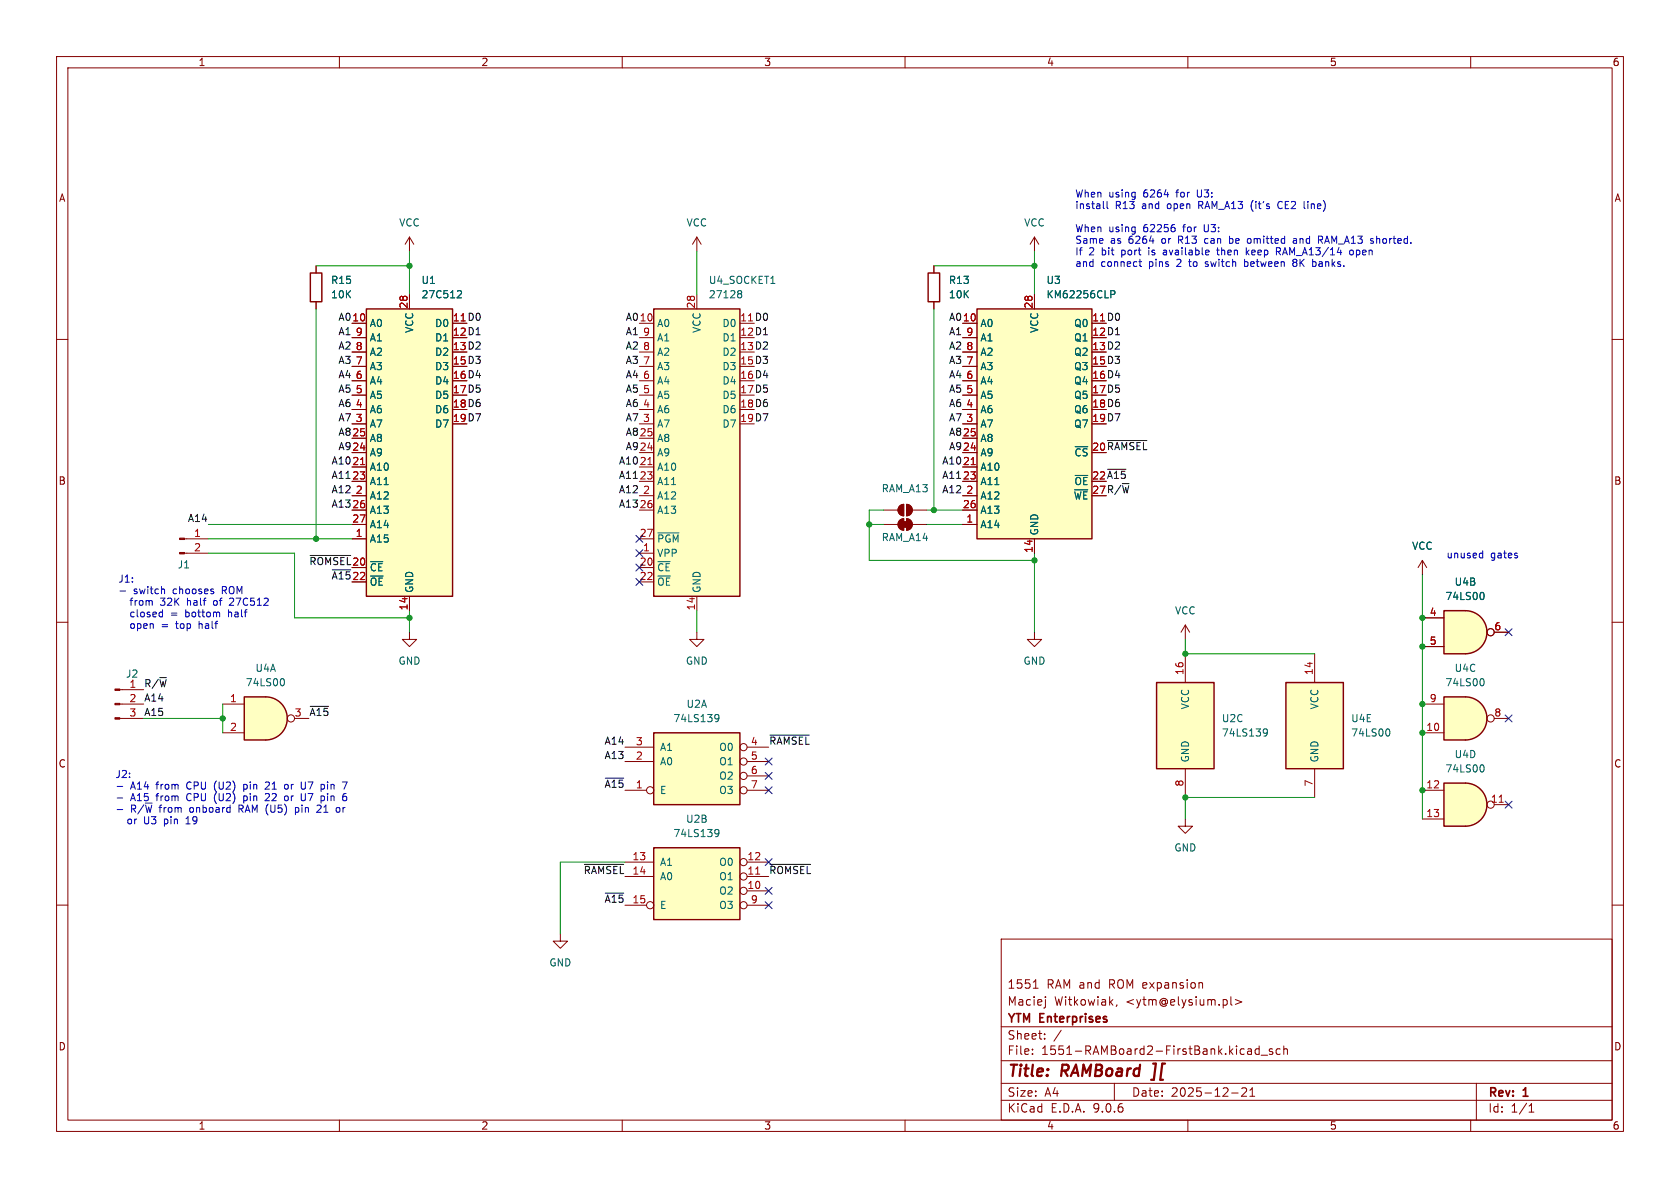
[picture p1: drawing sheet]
<svg xmlns="http://www.w3.org/2000/svg" width="297mm" height="210mm" viewBox="0 0 297 210" stroke-linecap="round" stroke-linejoin="round" font-family="sans-serif">
<g fill="none" stroke="#840000" stroke-width=".18">
<path d="M10 10h277v190h-277zM12 12h273v186h-273zM60 10v2M110 10v2M160 10v2M210 10v2M260 10v2M10 60h2M285 60h2M10 110h2M285 110h2M10 160h2"/>
<path d="M177 166h108v32h-108zM182.7 174.7h.8M183 173.4l.1-.2v1.5M184.8 176.2v.1M184.8 176.7v1.3l-.2 .2M197.5 177.6l-.2 .3M212.4 173.7l.2 .2v.8M216.9 176.8v.8M217.6 176.2v1.3l.2 .2M218.4 176.7l1.1 .4-1.1 .5M285 160h2M60 198v2"/>
<path d="M110 198v2M160 198v2M177 194.5h108M177 191.5h108M177 187.5h108M177 181.5h108M182.5 186.3v.1M182.5 185.5v.1M184.7 183.6v.1M184.7 182.8v.1M187.6 182.1l-1.3 2M197 191.5v3"/>
<path d="M210 198v2M217.7 193.2h1.2M219.5 192.4l.6-.1 .2 .1 .1 .3-.9 1.1h.9M220.7 185.4h.3l.2 .2v.8M221 193.8h.8M221 192.7l.4-.4v1.5M221.2 186.3l-.5 .1M221.2 185.8h-.5M222.6 185.5l-.4-.1-.3 .3v.4l.1 .2h.6M222.6 184.9v1.5M223 186.5h1.1M225 185.5l-.4-.1-.2 .2 .1 .2 .5 .2v.3h-.6"/>
<path d="M226.3 185.5l-.4-.1-.3 .3v.4l.1 .2h.6M227 185.5l.2-.1 .3 .1 .1 .9M227 184.9v1.5M260 198v2M261 191.5v6.5M270.3 196.6h.9M270.3 195.5l.4-.4v1.5"/>
</g>
<path d="M203.5 190.9h.5" fill="none" stroke="#840000" stroke-width=".4"/>
<path d="M227.3 120.7h10.2v15.2h-10.2z" fill="#ffffc2"/>
<path d="M227.3 120.7h10.2v15.2h-10.2z" fill="none" stroke="#840000" stroke-width=".25"/>
<path d="M251.5 99.1l-.8 1.2M251.5 99.1l.7 1.2M251.5 99.1v2.5M232.4 115.6v5.1M232.4 135.9v5.1M99.1 165.1v1.3h1.2l-1.2 1.2-1.3-1.2h1.3" fill="none" stroke="#840000" stroke-width=".18"/>
<path d="M245.4 128.8a.79 .79 0 0 1 0 1.3" fill="none" stroke="#006464" stroke-width=".18"/>
<path d="M259.1 108a3.8 3.8 0 0 1 3.8 3.8 3.8 3.8 0 0 1-3.8 3.8z" fill="#ffffc2" stroke="#ffffc2" stroke-width=".18"/>
<path d="M255.3 108h3.8v7.6h-3.8z" fill="#ffffc2"/>
<path d="M255.3 108h3.8a3.8 3.8 0 0 1 3.8 3.8 3.8 3.8 0 0 1-3.8 3.8h-3.8z" fill="none" stroke="#840000" stroke-width=".25"/>
<g fill="none" stroke="#840000" stroke-width=".18">
<path d="M251.5 109.2h3.8M251.5 114.3h3.8M264.2 111.8h2.5"/>
<circle cx="263.5" cy="111.8" r=".63"/>
</g>
<path d="M262.1 104.7a.79 .79 0 0 1 0 1.3" fill="none" stroke="#006464" stroke-width=".18"/>
<path d="M115.6 149.9h15.2v12.7h-15.2z" fill="#ffffc2"/>
<path d="M115.6 149.9h15.2v12.7h-15.2z" fill="none" stroke="#840000" stroke-width=".25"/>
<g fill="none" stroke="#840000" stroke-width=".18">
<path d="M123.2 41.9l-.8 1.3M123.2 41.9l.8 1.3M123.2 41.9v2.6M156.2 92.7h2.5M159 92l.8-.3v2a1.02 1.02 0 0 1-1-.6 1.02 1.02 0 0 1 .2-1.1zM160.3 91.7a1.02 1.02 0 0 1 1 1 1.02 1.02 0 0 1-1 1zM161.3 92.7h2.5M110.5 152.4h5.1M110.5 154.9h5.1M132.1 152.4h3.8M132.1 154.9h3.8M132.1 157.5h3.8"/>
<path d="M110.5 160h3.8M132.1 160h3.8"/>
<circle cx="131.4" cy="152.4" r=".63"/>
<circle cx="131.4" cy="154.9" r=".63"/>
<circle cx="131.4" cy="157.5" r=".63"/>
<circle cx="114.9" cy="160" r=".63"/>
<circle cx="131.4" cy="160" r=".63"/>
</g>
<path d="M133.6 154.5h.7" fill="none" stroke="#a90000" stroke-width=".18"/>
<path d="M126.5 146.7l.3-.1 .2 .2a.84 .84 0 0 1-.3 1.1h-.2M127.1 147.2l-.3 .2h-.3" fill="none" stroke="#006464" stroke-width=".18"/>
<g fill="#840000" stroke="#840000" stroke-width=".18">
<path d="M159.5 92.2h1v1h-1z"/>
<path d="M159 92l.8-.3v2a1.02 1.02 0 0 1-1-.6 1.02 1.02 0 0 1 .2-1.1z"/>
<path d="M160.3 91.7a1.02 1.02 0 0 1 1 1 1.02 1.02 0 0 1-1 1z"/>
</g>
<path d="M204.5 120.7h10.1v15.2h-10.1z" fill="#ffffc2"/>
<path d="M204.5 120.7h10.1v15.2h-10.1z" fill="none" stroke="#840000" stroke-width=".25"/>
<path d="M182.9 111.8v1.2h1.2l-1.2 1.3-1.3-1.3h1.3M209.5 110.5v2.5M209.5 115.6v5.1M209.5 110.5l-.7 1.3M209.5 110.5l.8 1.3M209.5 135.9v5.1" fill="none" stroke="#840000" stroke-width=".18"/>
<path d="M223.4 128.9l.4-.1 .2 .2a.84 .84 0 0 1-.3 1.1h-.3M224.1 129.4l-.3 .2h-.4" fill="none" stroke="#006464" stroke-width=".18"/>
<path d="M115.6 54.6h15.2v50.8h-15.2z" fill="#ffffc2"/>
<path d="M115.6 54.6h15.2v50.8h-15.2z" fill="none" stroke="#840000" stroke-width=".25"/>
<g fill="none" stroke="#840000" stroke-width=".18">
<path d="M113 57.2h2.6M113 59.7h2.6M123.2 52.1v2.5M113 62.2h2.6M113 64.8h2.6M113 67.3h2.6M113 69.9h2.6M113 72.4h2.6M113 74.9h2.6M113 77.5h2.6M32.6 95.3h4.2M32.6 97.8h4.2"/>
<path d="M113 80h2.6M113 82.6h2.6M113 85.1h2.6M113 87.6h2.6M113 90.2h2.6M113 95.3h2.6M113 97.8h2.6M156.2 90.2h2.5M159 89.5l.8-.3v2a1.02 1.02 0 0 1-1-.6 1.02 1.02 0 0 1 .2-1.1zM160.3 89.2a1.02 1.02 0 0 1 1 1 1.02 1.02 0 0 1-1 1zM161.3 90.2h2.5M113 100.3h2.6"/>
<path d="M113 102.9h2.6M123.2 105.4v2.6"/>
</g>
<path d="M114.5 82.1h.8" fill="none" stroke="#a90000" stroke-width=".18"/>
<path d="M130.6 51.4h.3l.2 .2-.2 .3M130.6 51.9h.3M130.9 51.9l.2 .3v.2l-.1 .2h-.4M136.3 50.1h.7M116.3 94.2h3.7" fill="none" stroke="#006464" stroke-width=".18"/>
<g fill="#840000" stroke="#840000" stroke-width=".18">
<path d="M31.7 95.1h.9v.3h-.9z"/>
<path d="M31.7 97.7h.9v.2h-.9z"/>
<path d="M159 89.5l.8-.3v2a1.02 1.02 0 0 1-1-.6 1.02 1.02 0 0 1 .2-1.1z"/>
<path d="M160.3 89.2a1.02 1.02 0 0 1 1 1 1.02 1.02 0 0 1-1 1z"/>
</g>
<path d="M259.1 138.4a3.8 3.8 0 0 1 3.8 3.8 3.8 3.8 0 0 1-3.8 3.9z" fill="#ffffc2" stroke="#ffffc2" stroke-width=".18"/>
<path d="M255.3 138.4h3.8v7.7h-3.8z" fill="#ffffc2"/>
<path d="M255.3 138.4h3.8a3.8 3.8 0 0 1 3.8 3.8 3.8 3.8 0 0 1-3.8 3.9h-3.8z" fill="none" stroke="#840000" stroke-width=".25"/>
<g fill="none" stroke="#840000" stroke-width=".18">
<path d="M72.4 111.8v1.2h1.3l-1.3 1.3-1.3-1.3h1.3M251.5 139.7h3.8M251.5 144.8h3.8M264.2 142.2h2.5"/>
<circle cx="263.5" cy="142.2" r=".63"/>
</g>
<path d="M265 141.8h.8" fill="none" stroke="#a90000" stroke-width=".18"/>
<path d="M262.1 135.2a.79 .79 0 0 1 0 1.3" fill="none" stroke="#006464" stroke-width=".18"/>
<path d="M172.7 54.6h20.3v40.7h-20.3z" fill="#ffffc2"/>
<path d="M172.7 54.6h20.3v40.7h-20.3z" fill="none" stroke="#840000" stroke-width=".25"/>
<g fill="none" stroke="#840000" stroke-width=".18">
<path d="M170.2 57.2h2.5M170.2 59.7h2.5M182.9 52.1v2.5M170.2 62.2h2.5M170.2 64.8h2.5M170.2 67.3h2.5M170.2 69.9h2.5M170.2 72.4h2.5M170.2 74.9h2.5M170.2 77.5h2.5M170.2 80h2.5M170.2 82.6h2.5"/>
<path d="M170.2 85.1h2.5M170.2 87.6h2.5M170.2 90.2h2.5M170.2 92.7h2.5M182.9 95.3v2.5"/>
</g>
<path d="M171.7 82.1h.7" fill="none" stroke="#a90000" stroke-width=".18"/>
<path d="M196.4 51.4h.5l.2 .2-.1 .4h-.6" fill="none" stroke="#006464" stroke-width=".18"/>
<path d="M115.6 129.5h15.2v12.7h-15.2z" fill="#ffffc2"/>
<path d="M115.6 129.5h15.2v12.7h-15.2z" fill="none" stroke="#840000" stroke-width=".25"/>
<g fill="none" stroke="#840000" stroke-width=".18">
<path d="M110.5 132.1h5.1M110.5 134.6h5.1M110.5 139.7h3.8M132.1 132.1h3.8M132.1 134.6h3.8M132.1 139.7h3.8M132.1 137.2h3.8"/>
<circle cx="114.9" cy="139.7" r=".63"/>
<circle cx="131.4" cy="132.1" r=".63"/>
<circle cx="131.4" cy="139.7" r=".63"/>
<circle cx="131.4" cy="137.2" r=".63"/>
<circle cx="131.4" cy="134.6" r=".63"/>
</g>
<path d="M126.5 126.4l.3-.1 .2 .1a.84 .84 0 0 1-.3 1.2h-.2M127.1 126.9l-.3 .2-.3-.1" fill="none" stroke="#006464" stroke-width=".18"/>
<path d="M259.1 123.2a3.8 3.8 0 0 1 3.8 3.8 3.8 3.8 0 0 1-3.8 3.8z" fill="#ffffc2" stroke="#ffffc2" stroke-width=".18"/>
<path d="M255.3 123.2h3.8v7.6h-3.8z" fill="#ffffc2"/>
<path d="M164.1 48.3h2v5h-2zM255.3 123.2h3.8a3.8 3.8 0 0 1 3.8 3.8 3.8 3.8 0 0 1-3.8 3.8h-3.8z" fill="none" stroke="#840000" stroke-width=".25"/>
<g fill="none" stroke="#840000" stroke-width=".18">
<path d="M165.1 47v1.3M165.1 53.3v1.3M123.2 111.8v1.2h1.3l-1.3 1.3-1.3-1.3h1.3M251.5 124.5h3.8M251.5 129.5h3.8M264.2 127h2.5M209.5 144.8v1.3h1.3l-1.3 1.2-1.2-1.2h1.2"/>
<circle cx="263.5" cy="127" r=".63"/>
</g>
<path d="M262.1 120a.79 .79 0 0 1 0 1.2" fill="none" stroke="#006464" stroke-width=".18"/>
<path d="M47 123.2a3.8 3.8 0 0 1 3.8 3.8 3.8 3.8 0 0 1-3.8 3.8z" fill="#ffffc2" stroke="#ffffc2" stroke-width=".18"/>
<path d="M43.2 123.2h3.8v7.6h-3.8z" fill="#ffffc2"/>
<path d="M43.2 123.2h3.8a3.8 3.8 0 0 1 3.8 3.8 3.8 3.8 0 0 1-3.8 3.8h-3.8z" fill="none" stroke="#840000" stroke-width=".25"/>
<g fill="none" stroke="#840000" stroke-width=".18">
<path d="M21.2 124.5h4.2M21.2 127h4.2M21.2 121.9h4.2M39.4 124.5h3.8M39.4 129.5h3.8M52.1 127h2.5"/>
<circle cx="51.4" cy="127" r=".63"/>
</g>
<path d="M50 120a.79 .79 0 0 1 0 1.2" fill="none" stroke="#006464" stroke-width=".18"/>
<g fill="#840000" stroke="#840000" stroke-width=".18">
<path d="M20.3 121.8h.9v.2h-.9z"/>
<path d="M20.3 124.3h.9v.3h-.9z"/>
<path d="M20.3 126.9h.9v.2h-.9z"/>
</g>
<path d="M64.8 54.6h15.2v50.8h-15.2z" fill="#ffffc2"/>
<path d="M54.9 48.3h2v5h-2zM64.8 54.6h15.2v50.8h-15.2z" fill="none" stroke="#840000" stroke-width=".25"/>
<g fill="none" stroke="#840000" stroke-width=".18">
<path d="M55.9 47v1.3M55.9 53.3v1.3M62.2 57.2h2.6M62.2 59.7h2.6M72.4 41.9v2.6M72.4 52.1v2.5M72.4 41.9l-.8 1.3M72.4 41.9l.8 1.3M165.1 47v1.3M165.1 53.3v1.3M170.2 57.2h2.5M170.2 59.7h2.5"/>
<path d="M182.9 41.9l-.8 1.3M182.9 41.9l.7 1.3M182.9 41.9v2.6M182.9 52.1v2.5M62.2 62.2h2.6M62.2 64.8h2.6M62.2 67.3h2.6M62.2 69.9h2.6M62.2 72.4h2.6M62.2 74.9h2.6M62.2 77.5h2.6M170.2 62.2h2.5"/>
<path d="M170.2 64.8h2.5M170.2 67.3h2.5M170.2 69.9h2.5M170.2 72.4h2.5M170.2 74.9h2.5M170.2 77.5h2.5M62.2 80h2.6M62.2 82.6h2.6M62.2 85.1h2.6M62.2 87.6h2.6M62.2 90.2h2.6M62.2 92.7h2.6"/>
<path d="M62.2 95.3h2.6M170.2 80h2.5M170.2 82.6h2.5M170.2 85.1h2.5M170.2 87.6h2.5M170.2 90.2h2.5M170.2 92.7h2.5M182.9 95.3v2.5M62.2 102.9h2.6M72.4 105.4v2.6M251.5 109.2h3.8M251.5 114.3h3.8"/>
<path d="M264.2 111.8h2.5"/>
<circle cx="263.5" cy="111.8" r=".63"/>
</g>
<path d="M63.7 82.1h.8M171.7 82.1h.7" fill="none" stroke="#a90000" stroke-width=".18"/>
<path d="M81.1 51.4h.4l.1 .3-.8 .9h.8M196.4 51.4h.5l.2 .2-.1 .4h-.6M262.1 104.7a.79 .79 0 0 1 0 1.3" fill="none" stroke="#006464" stroke-width=".18"/>
<path d="M195.8 77.9h6.9M54.8 98.2h7.2M195.8 83h3.3M58.7 100.7h3.3M54.8 124.9h3.3M107 137.6h3.3M136.1 129.9h7M103.3 152.8h7M107 157.9h3.3M136.1 152.8h7.2" fill="none" stroke="#0f0f0f" stroke-width=".18"/>
<g fill="none" stroke="#009600" stroke-width=".18">
<path d="M55.9 54.6v40.7M55.9 47h16.5M72.4 44.5v7.6M123.2 44.5v7.6M165.1 47h17.8M165.1 54.6v35.6M182.9 44.5v7.6M36.8 92.7h25.4M36.8 97.8h15.3v11.4h20.3M36.8 95.3h25.4M153.7 92.7h2.5M156.2 90.2h-2.5v8.9h29.2"/>
<path d="M163.8 92.7h6.4M163.8 90.2h6.4M182.9 97.8v14M72.4 108v3.8M123.2 108v3.8M209.5 113v2.6h22.9M251.5 101.6v43.2M25.4 127h14M39.4 124.5v5M110.5 152.4h-11.4v12.7M232.4 141h-22.9v3.8"/>
</g>
<g fill="none" stroke="#000084" stroke-width=".18">
<path d="M112.4 94.6l1.2 1.3M112.4 97.2l1.2 1.2M112.4 99.7l1.2 1.2M113.6 94.6l-1.2 1.3M113.6 97.2l-1.2 1.2M113.6 99.7l-1.2 1.2M112.4 102.3l1.2 1.2M113.6 102.3l-1.2 1.2M266.1 111.2l1.2 1.2M267.3 111.2l-1.2 1.2M135.3 139.1l1.2 1.2M135.3 134l1.2 1.2"/>
<path d="M135.3 136.6l1.2 1.2M136.5 139.1l-1.2 1.2M136.5 134l-1.2 1.2M136.5 136.6l-1.2 1.2M266.1 126.4l1.2 1.2M267.3 126.4l-1.2 1.2M135.3 159.4l1.2 1.2M135.3 156.9l1.2 1.2M135.3 151.8l1.2 1.2M136.5 159.4l-1.2 1.2M136.5 156.9l-1.2 1.2M136.5 151.8l-1.2 1.2"/>
<path d="M266.1 141.6l1.2 1.2M267.3 141.6l-1.2 1.2"/>
</g>
<g fill="none" stroke="#0000c2" stroke-width=".18">
<path d="M195.1 35.6v1.1l.1 .2M195.7 35.6v1.1l.2 .2M221.3 35.8l-.1 .5 .1 .7M226.3 35.6a.68 .68 0 0 0-.4 .6 .68 .68 0 0 0 .4 .7M201.5 45.8v1.1l.3 .2M205.8 44.2l-.1 .1M205.8 44.6l-.2 .2 .2 .3M207.7 40.3v.5M213.1 47l.1 .1M213.2 42.2l-.2 .2v.4l.2 .2M213.3 46.3l-.2 .1 .2 .3M215.1 44.2h.5"/>
<path d="M215.2 43.8v1.1l.4 .2M217.4 41.7v1.3M217.4 43h.3M217.7 42.2h-.3M220 47l.4 .1M220 45.8v1.3M220.3 43.8v1.3M220.4 46.3h-.4M220.5 44.6l.3 .5M220.6 42.2h.5M220.6 43h.5M220.8 44.2l-.5 .5"/>
<path d="M226 44.5l.4 .6M226.3 43.9l.1 .3-.1 .2-.6 .1M228.6 46.1l.2 .3M228.7 42.2h.5v.8M228.8 46.4l-.2 .2v.4l.2 .1 .4-.1M228.8 46.4h.2M229 46.4h.2M229.2 46.3l-.2 .1M229.2 42.5h-.4l-.2 .2 .2 .3h.4M232.2 46.3h.3l.2 .2-.1 .5-.4 .1M233.1 41.7h.5l.2 .3-.1 .3-.6 .1M233.4 42.4l.4 .6"/>
<path d="M238.7 44.3l.1-.1 .4 .1 .1 .5-.2 .2-.3 .1-.1-.2zM243.4 41.7v1.3M243.4 42.2v.1M261.8 97.8h.3M262.1 97.4v1.2M262.1 98.6h-.3M21.2 104.5h1M28.9 104.1l.2 .2v.7M35.2 109.8v1.3M35.4 110.2l-.2 .2M37.9 106.2l-.2 .2 .2 .5M40.4 107.8v1.2"/>
<path d="M40.6 108.2l-.2 .1M40.8 105.7l-.2 .2M41.2 106.3l-.7 .7h.8M20.7 139h1M43.1 138.7v1.2M43.1 139.4l.1 .1M43.2 138.7h-.1M47.4 138.2l-.5 .2M47.6 138.8l-.8 .7h.8M50.8 138.7h-.3l-.2 .2 .1 .5 .1 .1 .3-.1M54 138.2v1.1l-.1 .1-.4 .1M57.2 138.7l.2 .2-.2 .5"/>
<path d="M60.5 138.2h.9l-.6 1.3M20.7 141.1h1M20.7 143.1h1M32.9 145.6h.7M33.1 144.5l-.2 .2M43.1 140.7v1.3M43.1 141.5h.1M43.2 140.7l-.1 .1M47.4 140.3l-.5 .1M47.6 140.8l-.8 .7h.8M50.8 140.8l-.3-.1-.2 .2 .1 .5 .1 .1h.3M52.2 142.7v1.3"/>
<path d="M52.2 143.5l.4 .1M52.6 142.7l-.4 .1M54 140.3v1l-.1 .2h-.4M56.2 142.3l-.2 .1M56.5 142.3l.1 .1M56.7 142.9l-.7 .7h.8M57.2 140.8l.2 .1-.2 .6M59.5 142.9l.2-.2 .3 .2 .1 .5-.1 .1-.3 .1-.2-.1zM60.8 140.8h.3l.2 .2-.1 .4-.4 .1M60.9 140.3h.3"/>
</g>
<g fill="#009600" stroke="#009600" stroke-width=".18">
<circle cx="251.5" cy="109.2" r=".46"/>
<circle cx="209.5" cy="141" r=".46"/>
<circle cx="209.5" cy="115.6" r=".46"/>
<circle cx="251.5" cy="139.7" r=".46"/>
<circle cx="251.5" cy="114.3" r=".46"/>
<circle cx="251.5" cy="124.5" r=".46"/>
<circle cx="251.5" cy="129.5" r=".46"/>
<circle cx="39.4" cy="127" r=".46"/>
<circle cx="165.1" cy="90.2" r=".46"/>
<circle cx="153.7" cy="92.7" r=".46"/>
<circle cx="182.9" cy="47" r=".46"/>
<circle cx="182.9" cy="99.1" r=".46"/>
<circle cx="72.4" cy="109.2" r=".46"/>
<circle cx="72.4" cy="47" r=".46"/>
<circle cx="55.9" cy="95.3" r=".46"/>
</g>
<g font-size="2.8" fill="#840000">
<text x="178" y="190.9">Title:</text>
<text x="187.7" y="190.9">RAMBoard</text>
<text x="204.6" y="190.9">][</text>
</g>
<g font-size="2.1" fill="#840000">
<text x="178" y="178">Maciej</text>
<text x="178" y="175">1551</text>
<text x="185" y="175">RAM and</text>
<text x="186.4" y="178">Witkowiak,</text>
<text x="196.2" y="175">ROM expansion</text>
<text x="199.1" y="178">&lt;ytm@elysium.pl&gt;</text>
<text x="178" y="184">Sheet:</text>
<text x="178" y="181.2">YTM</text>
<text x="183.9" y="181.2">Enterprises</text>
<text x="178" y="186.7">File:</text>
<text x="184.1" y="186.7">1551-RAMBoard2-FirstBank.kicad_sch</text>
<text x="178" y="196.9">KiCad</text>
<text x="178" y="194.1">Size:</text>
<text x="184.7" y="194.1">A4</text>
<text x="185.7" y="196.9">E.D.A.</text>
<text x="193.3" y="196.9">9.0.6</text>
<text x="200" y="194.1">Date:</text>
<text x="207" y="194.1">2025-12-21</text>
<text x="263" y="194.3">Rev:</text>
<text x="263" y="196.9">Id:</text>
<text x="267.1" y="196.9">1/1</text>
<text x="269.4" y="194.3">1</text>
</g>
<g font-size="1.8" fill="#840000">
<text x="35" y="11.9">1</text>
<text x="85" y="11.9">2</text>
<text x="135" y="11.9">3</text>
<text x="185" y="11.9">4</text>
<text x="235" y="11.9">5</text>
<text x="285" y="11.9">6</text>
<text x="10.3" y="35.9">A</text>
<text x="285.3" y="35.9">A</text>
<text x="80" y="59.4">12 D1</text>
<text x="193" y="59.4">12 D1</text>
<text x="80" y="62">13 D2</text>
<text x="80" y="64.5">15 D3</text>
<text x="193" y="62">13 D2</text>
<text x="193" y="64.5">15 D3</text>
<text x="80" y="67.1">16 D4</text>
<text x="80" y="69.6">17 D5</text>
<text x="193" y="67.1">16 D4</text>
<text x="193" y="69.6">17 D5</text>
<text x="80" y="72.1">18 D6</text>
<text x="80" y="74.7">19 D7</text>
<text x="193" y="72.1">18 D6</text>
<text x="193" y="74.7">19 D7</text>
<text x="193" y="79.8">20 ~{RAMSEL}</text>
<text x="10.3" y="85.9">B</text>
<text x="193" y="84.8">22 ~{A15}</text>
<text x="193" y="87.4">27 R/~{W}</text>
<text x="285.3" y="85.9">B</text>
<text x="54.6" y="100">~{ROMSEL}</text>
<text x="10.3" y="135.9">C</text>
<text x="285.3" y="135.9">C</text>
<text x="10.3" y="185.9">D</text>
<text x="285.3" y="185.9">D</text>
<text x="35" y="199.9">1</text>
<text x="85" y="199.9">2</text>
<text x="135" y="199.9">3</text>
<text x="185" y="199.9">4</text>
<text x="235" y="199.9">5</text>
<text x="285" y="199.9">6</text>
</g>
<g font-size="1.8" fill="#0000c2">
<text x="190" y="35.1">When</text>
<text x="196" y="35.1">using</text>
<text x="202.3" y="35.1">6264</text>
<text x="208.3" y="35.1">for</text>
<text x="212.1" y="35.1">U3:</text>
<text x="190" y="37.2">install</text>
<text x="190" y="41.3">When</text>
<text x="196" y="41.3">using</text>
<text x="197.1" y="37.2">R13</text>
<text x="202" y="37.2">and</text>
<text x="202.3" y="41.3">62256</text>
<text x="206.6" y="37.2">open</text>
<text x="209.5" y="41.3">for</text>
<text x="212.3" y="37.2">RAM_A13</text>
<text x="213.3" y="41.3">U3:</text>
<text x="221.8" y="37.2">(it's</text>
<text x="226.8" y="37.2">CE2</text>
<text x="231.6" y="37.2">line)</text>
<text x="190" y="43.3">Same</text>
<text x="190" y="45.3">If</text>
<text x="190" y="47.4">and</text>
<text x="192.5" y="45.3">2</text>
<text x="194.6" y="47.4">connect</text>
<text x="194.9" y="45.3">bit</text>
<text x="196.3" y="43.3">as</text>
<text x="198.5" y="45.3">port</text>
<text x="199.7" y="43.3">6264</text>
<text x="203.2" y="47.4">pins</text>
<text x="203.5" y="45.3">is</text>
<text x="205.7" y="43.3">or</text>
<text x="206.3" y="45.3">available</text>
<text x="208.3" y="47.4">2</text>
<text x="208.8" y="43.3">R13</text>
<text x="210.7" y="47.4">to</text>
<text x="213.6" y="43.3">can</text>
<text x="213.7" y="47.4">switch</text>
<text x="216.1" y="45.3">then</text>
<text x="218.2" y="43.3">be</text>
<text x="220.8" y="47.4">between</text>
<text x="221.3" y="45.3">keep</text>
<text x="221.6" y="43.3">omitted</text>
<text x="226.9" y="45.3">RAM_A13/14</text>
<text x="229.6" y="47.4">8K</text>
<text x="229.9" y="43.3">and</text>
<text x="233.3" y="47.4">banks.</text>
<text x="234.5" y="43.3">RAM_A13</text>
<text x="240.1" y="45.3">open</text>
<text x="244" y="43.3">shorted.</text>
<text x="255.6" y="98.9">unused</text>
<text x="263.5" y="98.9">gates</text>
<text x="20.8" y="103.1">J1:</text>
<text x="23.2" y="107.2">from</text>
<text x="23.6" y="105.1">switch</text>
<text x="28.7" y="107.2">32K</text>
<text x="30.7" y="105.1">chooses</text>
<text x="33.6" y="107.2">half</text>
<text x="38.4" y="107.2">of</text>
<text x="39.5" y="105.1">ROM</text>
<text x="41.5" y="107.2">27C512</text>
<text x="23.2" y="109.2">closed</text>
<text x="23.2" y="111.3">open</text>
<text x="28.9" y="111.3">=</text>
<text x="30.5" y="109.2">=</text>
<text x="31.6" y="111.3">top</text>
<text x="33.3" y="109.2">bottom</text>
<text x="35.8" y="111.3">half</text>
<text x="41" y="109.2">half</text>
<text x="20.3" y="137.6">J2:</text>
<text x="23.1" y="139.7">A14</text>
<text x="23.1" y="141.7">A15</text>
<text x="23.1" y="143.8">R/~{W}from</text>
<text x="27.7" y="139.7">from</text>
<text x="27.7" y="141.7">from</text>
<text x="33.3" y="139.7">CPU</text>
<text x="33.3" y="141.7">CPU</text>
<text x="33.8" y="143.8">onboard</text>
<text x="38.3" y="139.7">(U2)</text>
<text x="38.3" y="141.7">(U2)</text>
<text x="42.7" y="143.8">RAM (U5)</text>
<text x="43.7" y="139.7">pin</text>
<text x="43.7" y="141.7">pin</text>
<text x="47.8" y="139.7">21</text>
<text x="47.8" y="141.7">22</text>
<text x="51.4" y="139.7">or</text>
<text x="51.4" y="141.7">or</text>
<text x="53" y="143.8">pin</text>
<text x="54.5" y="139.7">U7</text>
<text x="54.5" y="141.7">U7</text>
<text x="57.1" y="143.8">21</text>
<text x="58.2" y="139.7">pin</text>
<text x="58.2" y="141.7">pin</text>
<text x="60.7" y="143.8">or</text>
<text x="22.7" y="145.8">or</text>
<text x="25.8" y="145.8">U3</text>
<text x="29.5" y="145.8">pin</text>
<text x="33.6" y="145.8">19</text>
</g>
<g font-size="1.8" fill="#006464">
<text x="70.5" y="40.2">VCC</text>
<text x="121.3" y="40.2">VCC</text>
<text x="181" y="40.2">VCC</text>
<text x="58.4" y="50.4">R15</text>
<text x="58.4" y="52.9">10K</text>
<text x="74.4" y="52.9">27C512</text>
<text x="74.4" y="50.4">U1</text>
<text x="125.2" y="50.4">U4_SOCKET1</text>
<text x="125.2" y="52.9">27128</text>
<text x="167.6" y="50.4">R13</text>
<text x="167.6" y="52.9">10K</text>
<text x="184.9" y="50.4">U3</text>
<text x="184.9" y="52.9">KM62256CLP</text>
<text x="65.3" y="58">A0</text>
<text x="73.3" y="58.9" transform="rotate(-90 73.3 58.9)">VCC</text>
<text x="76.8" y="58">D0</text>
<text x="116.1" y="58">A0</text>
<text x="124.1" y="58.9" transform="rotate(-90 124.1 58.9)">VCC</text>
<text x="127.6" y="58">D0</text>
<text x="173.2" y="58">A0</text>
<text x="183.7" y="58.9" transform="rotate(-90 183.7 58.9)">VCC</text>
<text x="189.8" y="58">Q0</text>
<text x="65.3" y="60.6">A1</text>
<text x="65.3" y="63.1">A2</text>
<text x="65.3" y="65.6">A3</text>
<text x="76.8" y="60.6">D1</text>
<text x="76.8" y="63.1">D2</text>
<text x="76.8" y="65.6">D3</text>
<text x="116.1" y="60.6">A1</text>
<text x="116.1" y="63.1">A2</text>
<text x="116.1" y="65.6">A3</text>
<text x="127.6" y="60.6">D1</text>
<text x="127.6" y="63.1">D2</text>
<text x="127.6" y="65.6">D3</text>
<text x="173.2" y="60.6">A1</text>
<text x="173.2" y="63.1">A2</text>
<text x="173.2" y="65.6">A3</text>
<text x="189.8" y="60.6">Q1</text>
<text x="189.8" y="63.1">Q2</text>
<text x="189.8" y="65.6">Q3</text>
<text x="65.3" y="68.2">A4</text>
<text x="65.3" y="70.7">A5</text>
<text x="76.8" y="68.2">D4</text>
<text x="76.8" y="70.7">D5</text>
<text x="116.1" y="68.2">A4</text>
<text x="116.1" y="70.7">A5</text>
<text x="127.6" y="68.2">D4</text>
<text x="127.6" y="70.7">D5</text>
<text x="173.2" y="68.2">A4</text>
<text x="173.2" y="70.7">A5</text>
<text x="189.8" y="68.2">Q4</text>
<text x="189.8" y="70.7">Q5</text>
<text x="65.3" y="73.3">A6</text>
<text x="65.3" y="75.8">A7</text>
<text x="76.8" y="73.3">D6</text>
<text x="76.8" y="75.8">D7</text>
<text x="116.1" y="73.3">A6</text>
<text x="116.1" y="75.8">A7</text>
<text x="127.6" y="73.3">D6</text>
<text x="127.6" y="75.8">D7</text>
<text x="173.2" y="73.3">A6</text>
<text x="173.2" y="75.8">A7</text>
<text x="189.8" y="73.3">Q6</text>
<text x="189.8" y="75.8">Q7</text>
<text x="65.3" y="78.3">A8</text>
<text x="65.3" y="80.9">A9</text>
<text x="65.3" y="83.4">A10</text>
<text x="116.1" y="78.3">A8</text>
<text x="116.1" y="80.9">A9</text>
<text x="116.1" y="83.4">A10</text>
<text x="173.2" y="78.3">A8</text>
<text x="173.2" y="80.9">A9</text>
<text x="173.2" y="83.4">A10</text>
<text x="189.8" y="80.9">~{CS}</text>
<text x="65.3" y="86">A11</text>
<text x="65.3" y="88.5">A12</text>
<text x="116.1" y="86">A11</text>
<text x="116.1" y="88.5">A12</text>
<text x="155.8" y="87.2">RAM_A13</text>
<text x="173.2" y="86">A11</text>
<text x="173.2" y="88.5">A12</text>
<text x="189.7" y="88.5">~{WE}</text>
<text x="189.8" y="86">~{OE}</text>
<text x="65.3" y="91">A13</text>
<text x="65.3" y="93.6">A14</text>
<text x="116.1" y="91">A13</text>
<text x="155.8" y="95.9">RAM_A14</text>
<text x="173.2" y="91">A13</text>
<text x="173.2" y="93.6">A14</text>
<text x="183.7" y="94.7" transform="rotate(-90 183.7 94.7)">GND</text>
<text x="31.3" y="100.7">J1</text>
<text x="65.3" y="96.1">A15</text>
<text x="65.3" y="101.2">~{CE}</text>
<text x="116.1" y="96.1">~{PGM}</text>
<text x="116.1" y="98.7">VPP</text>
<text x="116.1" y="101.2">~{CE}</text>
<text x="249.5" y="97.4">VCC</text>
<text x="65.3" y="103.7">~{OE}</text>
<text x="73.3" y="104.9" transform="rotate(-90 73.3 104.9)">GND</text>
<text x="116.1" y="103.7">~{OE}</text>
<text x="124.1" y="104.9" transform="rotate(-90 124.1 104.9)">GND</text>
<text x="255.4" y="106.3">74LS00</text>
<text x="257.1" y="103.7">U4B</text>
<text x="207.6" y="108.8">VCC</text>
<text x="22.2" y="120">J2</text>
<text x="45.1" y="119">U4A</text>
<text x="70.4" y="117.7">GND</text>
<text x="121.2" y="117.7">GND</text>
<text x="180.8" y="117.7">GND</text>
<text x="257.1" y="119">U4C</text>
<text x="43.3" y="121.5">74LS00</text>
<text x="121.3" y="125.3">U2A</text>
<text x="210.4" y="125.5" transform="rotate(-90 210.4 125.5)">VCC</text>
<text x="233.3" y="125.5" transform="rotate(-90 233.3 125.5)">VCC</text>
<text x="255.4" y="121.5">74LS00</text>
<text x="118.9" y="127.9">74LS139</text>
<text x="215.9" y="130.4">74LS139</text>
<text x="215.9" y="127.9">U2C</text>
<text x="238.8" y="127.9">U4E</text>
<text x="238.8" y="130.4">74LS00</text>
<text x="116.6" y="132.9">A1</text>
<text x="116.6" y="135.5">A0</text>
<text x="127.1" y="132.9">O0</text>
<text x="127.1" y="135.5">O1</text>
<text x="210.4" y="134.9" transform="rotate(-90 210.4 134.9)">GND</text>
<text x="233.3" y="134.9" transform="rotate(-90 233.3 134.9)">GND</text>
<text x="255.4" y="136.8">74LS00</text>
<text x="257.1" y="134.2">U4D</text>
<text x="116.6" y="140.6">E</text>
<text x="127.1" y="138">O2</text>
<text x="127.1" y="140.6">O3</text>
<text x="118.9" y="148.2">74LS139</text>
<text x="121.2" y="145.6">U2B</text>
<text x="116.6" y="153.3">A1</text>
<text x="116.6" y="155.8">A0</text>
<text x="127.1" y="153.3">O0</text>
<text x="127.1" y="155.8">O1</text>
<text x="207.5" y="150.7">GND</text>
<text x="116.6" y="160.9">E</text>
<text x="127.1" y="158.3">O2</text>
<text x="127.1" y="160.9">O3</text>
<text x="97" y="171">GND</text>
</g>
<g font-size="1.8" fill="#0f0f0f">
<text x="59.7" y="56.8">A010</text>
<text x="59.7" y="59.3">A1</text>
<text x="110.5" y="56.8">A010</text>
<text x="110.5" y="59.3">A1</text>
<text x="130.8" y="56.9">11 D0</text>
<text x="130.8" y="59.4">12 D1</text>
<text x="167.7" y="59.3">A1</text>
<text x="167.7" y="56.8">A010</text>
<text x="59.7" y="61.9">A2</text>
<text x="59.7" y="64.4">A3</text>
<text x="110.5" y="64.4">A3</text>
<text x="110.5" y="61.9">A2</text>
<text x="130.8" y="62">13 D2</text>
<text x="130.8" y="64.5">15 D3</text>
<text x="167.7" y="64.4">A3</text>
<text x="167.7" y="61.9">A2</text>
<text x="59.7" y="67">A4</text>
<text x="59.7" y="69.5">A5</text>
<text x="110.5" y="69.5">A5</text>
<text x="110.5" y="67">A4</text>
<text x="130.8" y="67.1">16 D4</text>
<text x="130.8" y="69.6">17 D5</text>
<text x="167.7" y="69.5">A5</text>
<text x="167.7" y="67">A4</text>
<text x="59.7" y="74.6">A7</text>
<text x="59.7" y="77.1">A825</text>
<text x="59.7" y="72">A6</text>
<text x="110.5" y="74.6">A7</text>
<text x="110.5" y="77.1">A825</text>
<text x="110.5" y="72">A6</text>
<text x="130.8" y="72.1">18 D6</text>
<text x="130.8" y="74.7">19 D7</text>
<text x="167.7" y="74.6">A7</text>
<text x="167.7" y="72">A6</text>
<text x="167.7" y="77.1">A825</text>
<text x="58.5" y="82.2">A10</text>
<text x="59.7" y="79.7">A924</text>
<text x="109.3" y="82.2">A10</text>
<text x="110.5" y="79.7">A924</text>
<text x="113" y="82.3">21</text>
<text x="166.5" y="82.2">A10</text>
<text x="167.7" y="79.7">A924</text>
<text x="58.5" y="84.7">A11</text>
<text x="58.5" y="87.3">A12</text>
<text x="58.5" y="89.8">A13</text>
<text x="109.3" y="84.7">A11</text>
<text x="109.3" y="89.8">A13</text>
<text x="109.3" y="87.3">A12</text>
<text x="113" y="89.9">26</text>
<text x="166.5" y="84.7">A11</text>
<text x="166.5" y="87.3">A12</text>
<text x="33.1" y="92.4">A14</text>
<text x="58.5" y="102.5">~{A15}</text>
<text x="25.4" y="121.6">R/~{W}</text>
<text x="25.4" y="124.1">A14</text>
<text x="25.4" y="126.7">A15</text>
<text x="54.6" y="126.7">~{A15}</text>
<text x="106.8" y="131.7">A14</text>
<text x="135.9" y="131.7">~{RAMSEL}</text>
<text x="106.8" y="134.3">A13</text>
<text x="106.8" y="139.4">~{A15}1</text>
<text x="103.1" y="154.6">~{RAMSEL}</text>
<text x="135.9" y="154.6">~{ROMSEL}</text>
<text x="106.8" y="159.7">~{A15}15</text>
</g>
<g font-size="1.8" fill="#a90000">
<text x="62.2" y="56.9">10</text>
<text x="62.8" y="59.4">9</text>
<text x="72.1" y="54.7" transform="rotate(-90 72.1 54.7)">28</text>
<text x="80" y="56.9">11 D0</text>
<text x="80" y="56.9">11</text>
<text x="80" y="59.4">12</text>
<text x="113.6" y="59.4">9</text>
<text x="122.9" y="54.7" transform="rotate(-90 122.9 54.7)">28</text>
<text x="170.1" y="56.9">10</text>
<text x="170.7" y="59.4">9</text>
<text x="182.6" y="54.7" transform="rotate(-90 182.6 54.7)">28</text>
<text x="193" y="56.9">11 D0</text>
<text x="193" y="56.9">11</text>
<text x="193" y="59.4">12</text>
<text x="62.8" y="62">8</text>
<text x="62.8" y="64.5">7</text>
<text x="80" y="62">13</text>
<text x="80" y="64.5">15</text>
<text x="113.6" y="62">8</text>
<text x="113.6" y="64.5">7</text>
<text x="170.7" y="62">8</text>
<text x="170.7" y="64.5">7</text>
<text x="193" y="62">13</text>
<text x="193" y="64.5">15</text>
<text x="62.8" y="67.1">6</text>
<text x="62.8" y="69.6">5</text>
<text x="80" y="67.1">16</text>
<text x="80" y="69.6">17</text>
<text x="113.6" y="67.1">6</text>
<text x="113.6" y="69.6">5</text>
<text x="170.7" y="67.1">6</text>
<text x="170.7" y="69.6">5</text>
<text x="193" y="67.1">16</text>
<text x="193" y="69.6">17</text>
<text x="62.2" y="77.2">25</text>
<text x="62.8" y="72.1">4</text>
<text x="62.8" y="74.7">3</text>
<text x="80" y="72.1">18</text>
<text x="80" y="74.7">19</text>
<text x="113.6" y="72.1">4</text>
<text x="113.6" y="74.7">3</text>
<text x="170.1" y="77.2">25</text>
<text x="170.7" y="72.1">4</text>
<text x="170.7" y="74.7">3</text>
<text x="193" y="72.1">18</text>
<text x="193" y="74.7">19</text>
<text x="62.2" y="82.3">21</text>
<text x="62.2" y="79.8">24</text>
<text x="170.1" y="82.3">21</text>
<text x="170.1" y="79.8">24</text>
<text x="193" y="79.8">20</text>
<text x="62.2" y="84.8">23</text>
<text x="62.2" y="89.9">26</text>
<text x="62.8" y="87.4">2</text>
<text x="113" y="84.8">23</text>
<text x="113.6" y="87.4">2</text>
<text x="170.1" y="84.8">23</text>
<text x="170.1" y="89.9">26</text>
<text x="170.7" y="87.4">2</text>
<text x="193" y="84.8">22</text>
<text x="193" y="87.4">27</text>
<text x="34.2" y="95">1</text>
<text x="62.2" y="92.5">27</text>
<text x="62.8" y="95">1</text>
<text x="113" y="95">27</text>
<text x="170.7" y="92.5">1</text>
<text x="34.2" y="97.5">2</text>
<text x="62.2" y="100.1">20</text>
<text x="113" y="100.1">20</text>
<text x="113.6" y="97.5">1</text>
<text x="182.6" y="97.8" transform="rotate(-90 182.6 97.8)">14</text>
<text x="62.2" y="102.6">22</text>
<text x="72.1" y="108" transform="rotate(-90 72.1 108)">14</text>
<text x="113" y="102.6">22</text>
<text x="122.9" y="108" transform="rotate(-90 122.9 108)">14</text>
<text x="252.7" y="109">4</text>
<text x="264.1" y="111.5">6</text>
<text x="209.3" y="119.4" transform="rotate(-90 209.3 119.4)">16</text>
<text x="232.2" y="119.4" transform="rotate(-90 232.2 119.4)">14</text>
<text x="252.7" y="114">5</text>
<text x="22.8" y="121.7">1</text>
<text x="22.8" y="124.2">2</text>
<text x="40.6" y="124.2">1</text>
<text x="252.7" y="124.2">9</text>
<text x="22.8" y="126.7">3</text>
<text x="40.6" y="129.3">2</text>
<text x="52" y="126.7">3</text>
<text x="112.3" y="131.8">3</text>
<text x="132.6" y="131.8">4</text>
<text x="252.1" y="129.3">10</text>
<text x="264.1" y="126.7">8</text>
<text x="112.3" y="134.4">2</text>
<text x="132.6" y="134.4">5</text>
<text x="132.6" y="136.9">6</text>
<text x="132.6" y="139.4">7</text>
<text x="209.3" y="139.1" transform="rotate(-90 209.3 139.1)">8</text>
<text x="232.2" y="139.1" transform="rotate(-90 232.2 139.1)">7</text>
<text x="252.1" y="139.4">12</text>
<text x="263.5" y="142">11</text>
<text x="252.1" y="144.5">13</text>
<text x="111.7" y="152.1">13</text>
<text x="111.7" y="154.7">14</text>
<text x="132" y="152.1">12</text>
<text x="132" y="154.7">11</text>
<text x="132" y="157.2">10</text>
<text x="132.6" y="159.8">9</text>
</g>
</svg>
